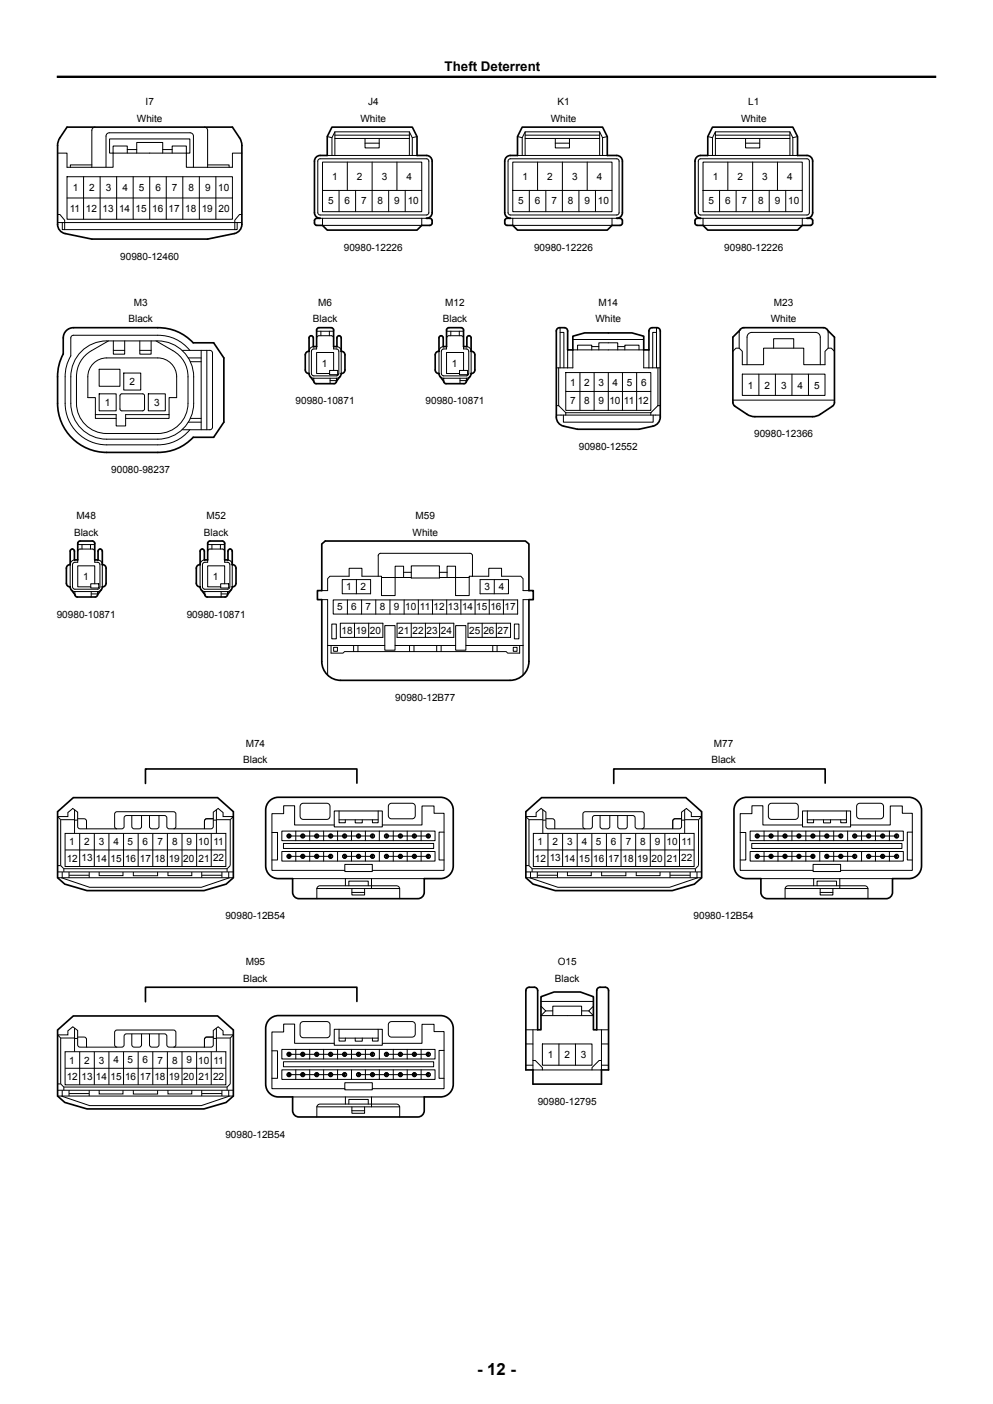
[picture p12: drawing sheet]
<svg xmlns="http://www.w3.org/2000/svg" width="210mm" height="297mm" viewBox="0 0 210 297" stroke-linecap="round" stroke-linejoin="round" font-family="sans-serif">
<g fill="none" stroke="#000" stroke-width=".21">
<path d="M12.2 32.4h2v3h5.2M14.2 37.4h35v9h-35zM17.7 37.4v9M19.4 34.9h-4.5v.5M20.1 26.9a.7 .7 0 0 0-.7 .7v7.8M21.2 37.4v9M22.4 35.4v-6.6a.7 .7 0 0 1 .7-.7h17.1a.7 .7 0 0 1 .7 .7v6.6M23.9 32.4v-1.5h3v1.5M23.9 32.4h-.7v-3h17v3h-.8M23.9 32.4v3h-4.5M23.9 32.4h15.5M24.7 37.4v9"/>
<path d="M26.9 31.6h2M28.2 37.4v9M28.9 32.4v-2.3h5.5v2.3M31.7 37.4v9M34.4 31.6h2M35.2 37.4v9M36.4 32.4v-1.5h3v1.5M38.7 37.4v9M39.4 32.4v3h4.5M42.2 37.4v9M43.2 26.9a.7 .7 0 0 1 .7 .7v7.8M43.9 34.9h4.6v.5"/>
<path d="M45.7 37.4v9M51.2 32.4h-2v3h-5.3M67.3 33.8l.4-.2 22.7 .1 .3 .4-.1 11.1-.4 .3-22.7-.1-.3-.4zM69.2 32.9h19M69.2 28.9l1 .2M70.8 29.3h15.8M70.8 28.6h15.8M70.8 27.9v5M73.5 34.3v6M77.2 29.3v2h3v-2M77.2 30.3h3M78.7 34.3v10.5"/>
<path d="M83.9 34.3v6M86.6 27.9v5M87.2 32.9v-3.8l-.6-1.2h-15.8l-.6 1.2v3.8M88.2 28.9l-1 .2M107.5 33.8l.4-.2 22.8 .1 .2 .4v11.1l-.5 .3-22.7-.1-.3-.4zM109.4 32.9h19M109.4 28.9l1 .2M111.1 29.3h15.7M111.1 28.6h15.7M111.1 27.9v5M113.7 34.3v6M117.4 29.3v2h3v-2"/>
<path d="M117.4 30.3h3M118.9 34.3v10.5M124.2 34.3v6M126.8 27.9v5M127.4 32.9v-3.8l-.6-1.2h-15.7l-.7 1.2v3.8M128.4 28.9l-1 .2M147.7 33.8l.5-.2 22.7 .1 .3 .4-.1 11.1-.4 .3-22.8-.1-.2-.4zM149.7 32.9h19M149.7 28.9l1 .2M151.3 29.3h15.7M151.3 28.6h15.7M151.3 27.9v5"/>
<path d="M153.9 34.3v6M157.7 29.3v2h3v-2M157.7 30.3h3M159.2 34.3v10.5M164.4 34.3v6M167 27.9v5M167.7 32.9v-3.8l-.7-1.2h-15.7l-.6 1.2v3.8M168.7 28.9l-1 .2M12.2 45.4h.5l1 1.2v2M12.2 47.1h39M13.2 47.1v1.5h37v-1.5M14.2 41.9h35"/>
<path d="M51.2 45.4h-.5l-1 1.2v2M67.7 46.2h22.5M68.2 40.3h21v4.5h-21zM68.2 40.3v-6h21v6M68.2 46.2v1.5h21v-1.5M71.7 40.3v4.5M75.2 40.3v4.5M82.2 40.3v4.5M85.7 40.3v4.5M107.9 46.2h22.5M108.4 40.3h21v4.5h-21zM108.4 40.3v-6h21v6"/>
<path d="M108.4 46.2v1.5h21v-1.5M111.9 40.3v4.5M115.4 40.3v4.5M122.4 40.3v4.5M125.9 40.3v4.5M148.2 46.2h22.5M148.7 40.3h21v4.5h-21zM148.7 40.3v-6h21v6M148.7 46.2v1.5h21v-1.5M152.2 40.3v4.5M155.7 40.3v4.5M162.7 40.3v4.5"/>
<path d="M166.2 40.3v4.5M17.6 74a7.6 7.6 0 0 1 5-1.9h10.8a7.6 7.6 0 0 1 7.6 7.6v5.6a7.6 7.6 0 0 1-7.6 7.6h-10.8a7.6 7.6 0 0 1-7.6-7.6v-5.6a7.6 7.6 0 0 1 2.6-5.7zM19.7 76.9a4 4 0 0 1 2.9-1.2h10.8a4 4 0 0 1 4 4v4.4h-1.6v3.6h-9.2v2.4h-2v-2.4h-4.4v-3.6h-1.6v-4.4a4 4 0 0 1 1.1-2.8zM21 78.1h4.4v3.6h-4.4zM22.9 72.1a13.6 13.6 0 0 0-5.4 3.7 6.2 6.2 0 0 0-1.3 3.9v5.6a6.4 6.4 0 0 0 6.4 6.4h10.8a6.4 6.4 0 0 0 6.4-6.4v-5.6a6.2 6.2 0 0 0-3.2-5.5l-3.6-2.1M24 72.1v2.8h2.4v-2.8M24 74.1h2.4M26.2 78.9h3.6v3.6h-3.6zM29.6 72.1v2.8h2.4v-2.8M29.6 74.1h2.4M38.5 74.1h5.9l.3 .1 .2 .5v15.9l-.5 .3h-5.9M39.8 75.7h2.7"/>
<path d="M40.1 74.1a8.5 8.5 0 0 0-6.7-3.2l-18.1 .1-.3 .5v3.8l-.8 1.8-.4 1.9v6.3a8.8 8.8 0 0 0 8.8 8.8h10.8a8.5 8.5 0 0 0 6.7-3.2M40.3 76.5h2.2M42.5 74.1v16.8M43.7 74.1v16.8M65.7 79.7l.7 .3M66.3 73.3a.99 .99 0 0 0-.9 1v4.7M67 73.3v.5l-.9 .1-.2 .4v5l.5 .2h4.8l.4-.2 .1-.3v-4.7l-.3-.4-.8-.1v-.5M67 70.1h3.6M67.9 70.1v.9M69.7 70.1v.9M69.7 78.4h1.7v.9h-1.7zM70.6 71.5l-.3-.4-.2-.1h-2.6l-.5 .3v.2"/>
<path d="M70.6 78.4v-3.8h-3.6v4.4h2.7M71.3 73.3a.99 .99 0 0 1 .9 1v4.7M71.9 79.7l-.7 .3M93.1 79.7l.7 .3M93.7 73.3a.99 .99 0 0 0-.9 1v4.7M94.4 73.3v.5l-.8 .1-.3 .4 .1 5 .4 .2h4.8l.5-.2v-.3v-4.7l-.2-.4-.9-.1v-.5M94.4 70.1h3.6M95.3 70.1v.9M97.1 70.1v.9M97.2 78.4h1.7v.9h-1.7zM98 71.5l-.2-.4-.3-.1h-2.6l-.4 .3-.1 .2M98 78.4v-3.8h-3.6v4.4h2.8"/>
<path d="M98.7 73.3a.99 .99 0 0 1 .9 1v4.7M99.3 79.7l-.7 .3M117.6 77.8h3.5v-3.8h15v3.8h3.5M118.1 77.8v8M118.4 70.3h.8v7.5M118.4 69.3v8.5M119.6 78.8h18v8h-18zM120 74v3.8M121.1 71.8h15M122.1 74v-1h3v1M122.6 78.8v8M125.1 73.3h1.5"/>
<path d="M125.6 78.8v8M126.6 74v-1.5h4v1.5M128.6 78.8v8M130.6 73.3h1.5M131.6 78.8v8M132.1 74v-1h3v1M134.6 78.8v8M137.2 74v3.8M138.8 70.3h-.8v7.5M138.8 69.3v8.5M139.1 77.8v8M155 74.3l.7-.7h.6l.7 .7v2.8h4.5v-3.5h8.5v3.5h4.5v-2.8l.6-.7h.7l.7 .7"/>
<path d="M156.4 69.9l-.1 3.7M157 79.1h17.5v4.5h-17.5zM158 77.1v-5.8a1 1 0 0 1 1-1h13.5a1 1 0 0 1 1 1v5.8M160.5 79.1v4.5M163.6 73.6v-1.9h4.3v1.9M164 79.1v4.5M167.5 79.1v4.5M171 79.1v4.5M175 69.9l.1 3.7M20.2 87.7v.8h4.4M21 83.3h3.6v3.6h-3.6zM25.4 83.5l.4-.2 4.6 .1 .2 .3-.1 3-.3 .2h-4.6l-.2-.4z"/>
<path d="M31.4 83.3h3.6v3.6h-3.6zM35.8 87.7v.8h-9.2M39.8 89.3h2.7M40.3 88.5h2.2M66.4 80h4.8M66.4 80v.7M69.8 80v1.2M69.8 80.5h1.4M71.2 80v.7M93.8 80h4.8M93.8 80v.7M97.3 80.5h1.3"/>
<path d="M97.3 80v1.2M98.6 80v.7M117.6 87.8h22M117.6 85.8h.5M118.1 85.8l1.5 1.5M119.1 87.8v1.5h19v-1.5M119.6 82.8h18M119.6 87.3h18M119.6 87.3v.5M137.6 87.3v.5M139.1 85.8h.5M139.1 85.8l-1.5 1.5"/>
<path d="M155 84.6h21.5M15.7 118.4a.99 .99 0 0 0-.9 1v4.7M16.4 118.4v.5l-.8 .1-.3 .4 .1 5 .4 .2h4.8l.5-.2v-.3v-4.7l-.2-.4-.9-.1v-.5M16.4 115.2h3.6M17.3 115.2v.9M19.1 115.2v.9M20 116.6l-.2-.4-.3-.1h-2.6l-.4 .3-.1 .2M20.7 118.4a.99 .99 0 0 1 .9 1v4.7M43.2 118.4a.99 .99 0 0 0-.9 1v4.7M43.9 118.4v.5l-.8 .1-.3 .4 .1 5 .4 .2h4.8l.4-.2 .1-.3v-4.7l-.2-.4-.9-.1v-.5M43.9 115.2h3.6M44.8 115.2v.9"/>
<path d="M46.6 115.2v.9M47.5 116.6l-.2-.4-.3-.1h-2.6l-.4 .3-.1 .2M48.2 118.4a.99 .99 0 0 1 .9 1v4.7M87 119.7h5.9v2.6h-5.9zM15.1 124.8l.7 .3M15.8 125.1h4.8M15.8 125.1v.7M19.2 123.5h1.7v.9h-1.7zM19.3 125.1v1.2M19.3 125.6h1.3M20 123.5v-3.8h-3.6v4.4h2.8M20.6 125.1v.7"/>
<path d="M21.3 124.8l-.7 .3M42.6 124.8l.7 .3M43.3 125.1h4.8M43.3 125.1v.7M46.7 123.5h1.7v.9h-1.7zM46.8 125.6h1.3M46.8 125.1v1.2M47.5 123.5v-3.8h-3.6v4.4h2.8M48.1 125.1v.7M48.8 124.8l-.7 .3M68.1 126.8h1.2v16M69.3 136.5h12.1"/>
<path d="M70 136.5v1.7h2.5l.4-.4h2.8M70.2 132h.9v3.1h-.9zM70.5 126.9h39v3h-39zM70.6 136.9h.8v.9h-.8zM72 131.8h9v3h-9zM72.4 122.6h6v3h-6zM73.5 126.9v3M74.8 136.5v1.3M75 131.8v3M75.4 122.6v3M75.7 136.5v1.3M76.5 126.9v3"/>
<path d="M78 131.8v3M79.5 126.9v3M80 121.9v-4.4l.1-.2 .4-.3h18.9l.4 .3 .1 .2v4.4M80.7 122.2h6.3M81.4 132.3h2.1v5.2h-2.1zM82.5 126.9v3M83.5 136.5h12.9M84 131.8h12v3h-12zM85.4 122.2v-2.4h-1.8v6.2h-2.9v-4.1h-4.2v-1.7h-2.7v1.7h-4l-.5 .5v2.5h-1.2M85.4 121.1h1.6M85.5 126.9v3M86.6 136.5v1.3"/>
<path d="M87 131.8v3M87.6 136.5v1.3M88.5 126.9v3M90 131.8v3M91.5 126.9v3M92.4 136.5v1.3M92.9 122.2h6.3M92.9 121.1h1.7M93 131.8v3M93.3 136.5v1.3M94.5 126.9v3M96.4 132.3h2.1v5.2h-2.1z"/>
<path d="M97.5 126.9v3M98.5 136.5h12.1M99 131.8h9v3h-9zM99.9 121.9h-.7v4.1h-2.9v-6.2h-1.7v2.4M99.9 121.9h3.5v-1.7h2.7v1.7h4l.5 .5v2.5h1.3M100.5 126.9v3M101.5 122.6h6v3h-6zM102 131.8v3M103.5 126.9v3M104.2 136.5v1.3M104.5 122.6v3M105 131.8v3"/>
<path d="M105.1 136.5v1.3M106.5 126.9v3M108.5 136.9h.8v.9h-.8zM108.8 132h.9v3.1h-.9zM109.9 136.5v1.7h-2.5l-.4-.4h-31.3M111.9 126.8h-1.3v16M12.8 173.4l-.6-.7h2.2v-.8l1-.9 1 .8v3l.3 .5h.2h9.1l.2-.5 .1-2 .4-.3 8.3 .1 .3 .4 .1 2.1 .4 .2h8.8l.4-.2 .1-.3v-3l1-.8 1.1 .9v.8h2.2l-.7 .7M12.8 173.4h3M12.8 173.4v9.7M13.8 176.3h34v7h-34zM13.8 179.8h34M15.8 171.3v5"/>
<path d="M15.8 173.5h.6M16.4 173.2h1.4l.4 .2 .1 2M16.9 176.3v7M19.9 176.3v7M23 176.3v7M24.7 175.3h-.2l-.3-.5v-2.6l.1-.2 .4-.3 12.3 .1 .2 .4v2.6l-.1 .3-.4 .2M26.1 176.3v7M27.9 172.5v2.3l.2 .5h.3h1l.5-.2v-2.6M29.2 176.3v7M31.6 172.5v2.3l.3 .5h.2h1l.5-.2v-2.6M32.3 176.3v7M35.4 176.3v7"/>
<path d="M38.5 176.3v7M41.6 176.3v7M44.7 176.3v7M45.1 173.2h-1.4l-.4 .2-.1 2M45.1 173.5h.7M45.1 173.2h-1.4l-.4 .2-.1 1.9M45.8 173.4h2.9M45.8 171.3v5M48.7 173.4v9.7l-.7 .7M57.5 176.1h1.2v5.8h-1.2M59.6 175.8h32.4v2h-32.4zM59.9 178.4h31.8v1.1h-31.8z"/>
<path d="M61 177.2v-.7h.2v.7M61.1 176.8h17.7M62.6 175.8v2M63.7 170.1l.4-.2h5a.67 .67 0 0 1 .7 .7v2.1a.67 .67 0 0 1-.7 .6h-5a.67 .67 0 0 1-.6-.6v-2.1zM63.9 177.2v-.7h.2v.7M65.5 175.8v2M66.9 177.2v-.7h.2v.7M68.4 175.8v2M69.8 177.2v-.7h.2v.7M70.7 171.6h10.2v3.3h-10.2zM70.7 174.5h-8.4v-4h-2.3v1.6h-2.5v12h15.4M71.4 175.8v2"/>
<path d="M71.7 171.6v2.4h1.3v-.6M71.7 173.4h8.3M72.8 177.2v-.7h.2v.7M74.3 175.8v2M75.1 173.4v.7h1.5v-.7M75.7 177.2v-.7h.2v.7M77.3 175.8v2M78.7 177.2v-.7h.2v.7M80 171.6v2.4h-1.2v-.6M80.2 175.8v2M80.9 174.5h8.3v-4h2.6v1.5h2.1v12.1h-15.2M81.6 177.2v-.7h.2v.7"/>
<path d="M81.7 176.8h8.9M82.3 170.1l.5-.2h4.3a.67 .67 0 0 1 .7 .7v1.9a.68 .68 0 0 1-.7 .7h-4.3a.67 .67 0 0 1-.7-.7v-1.9zM83.2 175.8v2M84.6 177.2v-.7h.2v.7M86.1 175.8v2M87.5 177.2v-.7h.2v.7M89.1 175.8v2M90.5 177.2v-.7h.2v.7M93.9 176h-1.1v5.9h1.1M111.9 173.4l-.7-.7h2.2v-.8l1-.9 1.1 .8v3l.2 .5h.3h9l.3-.5v-2l.5-.3 8.3 .1 .2 .4 .1 2.1 .4 .2h8.8l.5-.2v-.3v-3l1.1-.8 1 .9v.8h2.2l-.7 .7M111.9 173.4h2.9M111.9 173.4v9.7"/>
<path d="M112.8 176.3h34v7h-34zM112.8 179.8h34M114.8 173.5h.7M114.8 171.3v5M115.5 173.2h1.3l.5 .2v2M115.9 176.3v7M119 176.3v7M122.1 176.3v7M123.8 175.3h-.3l-.2-.5v-2.6v-.2l.5-.3 12.2 .1 .2 .4v2.6v.3l-.5 .2M125.2 176.3v7M126.9 172.5v2.3l.3 .5h.2h1.1l.4-.2 .1-2.6M128.2 176.3v7"/>
<path d="M130.6 172.5v2.3l.3 .5h.2h1.1l.4-.2 .1-2.6M131.3 176.3v7M134.4 176.3v7M137.5 176.3v7M140.6 176.3v7M143.7 176.3v7M144.1 173.2h-1.3l-.5 .2v2M144.1 173.5h.7M144.2 173.2h-1.4l-.5 .2v1.9M144.8 173.4h2.9M144.8 171.3v5M147.7 173.4v9.7l-.6 .7"/>
<path d="M156.5 176.1h1.2v5.8h-1.2M158.6 175.8h32.4v2h-32.4zM159 178.4h31.7v1.1h-31.7zM160 177.2v-.7h.3v.7M160.1 176.8h17.7M161.6 175.8v2M162.7 170.1l.5-.2h4.9a.67 .67 0 0 1 .7 .7v2.1a.67 .67 0 0 1-.7 .6h-4.9a.67 .67 0 0 1-.7-.6v-2.1zM162.9 177.2v-.7h.3v.7M164.5 175.8v2M165.9 177.2v-.7h.2v.7M167.5 175.8v2M168.8 177.2v-.7h.3v.7"/>
<path d="M169.7 171.6h10.2v3.3h-10.2zM169.7 174.5h-8.4v-4h-2.3v1.6h-2.5v12h15.5M170.4 175.8v2M170.7 171.6v2.4h1.4v-.6M170.7 173.4h8.3M171.8 177.2v-.7h.2v.7M173.4 175.8v2M174.2 173.4v.7h1.4v-.7M174.7 177.2v-.7h.3v.7M176.3 175.8v2M177.7 177.2v-.7h.2v.7M179 171.6v2.4h-1.2v-.6"/>
<path d="M179.3 175.8v2M179.9 174.5h8.4v-4h2.5v1.5h2.1v12.1h-15.1M180.6 177.2v-.7h.3v.7M180.8 176.8h8.8M181.4 170.1l.4-.2h4.4a.67 .67 0 0 1 .7 .7v1.9a.68 .68 0 0 1-.7 .7h-4.4a.67 .67 0 0 1-.6-.7v-1.9zM182.2 175.8v2M183.6 177.2v-.7h.2v.7M185.1 175.8v2M186.5 177.2v-.7h.3v.7M188.1 175.8v2M189.5 177.2v-.7h.2v.7M192.9 176h-1v5.9h1"/>
<path d="M12.2 184.4h37.2M12.2 185.7h37.2M12.2 183.1h.6M12.8 183.1l.7 .7M13 185.7l5.9 2h23.7l6-2M13.2 184.4v1.3M13.5 183.8h34.5M13.5 183.8v.6M14.6 184.4v1.3M14.6 185.2h4.3M18.9 184.4v1.3M21 184.4v.8h5v-.8"/>
<path d="M28.2 184.4v.9h5.1v-.9M35.5 184.4v.8h5.1v-.8M42.7 185.2h4.2M42.7 184.4v1.3M46.9 184.4v1.3M48 183.8v.6M48.4 184.4v1.3M59.6 180.1h32.4v2.1h-32.4zM61 181.5v-.7h.2v.7M61.1 181.1h8.8M61.9 185.9h27.8M62.6 180.1v2.1"/>
<path d="M63.9 181.5v-.7h.2v.7M65.5 180.1v2.1M66.9 181.5v-.7h.2v.7M67 190.1v-2a.68 .68 0 0 1 .7-.7h16.2a.68 .68 0 0 1 .6 .7v2M67 188h17.5M68.4 180.1v2.1M69.8 181.5v-.7h.2v.7M71.4 180.1v2.1M72.8 181.5v-.7h.2v.7M72.9 181.1h5.9M72.9 182.9h5.8v1.5h-5.8zM73 185.9v1.5"/>
<path d="M73.8 187.4v-1h4.1v1M74.3 180.1v2.1M74.4 188v1.3h2.7v-1.3M74.4 188.8h2.7M75.7 181.5v-.7h.2v.7M77.3 180.1v2.1M78.6 185.9v2.1M78.7 181.5v-.7h.2v.7M80.2 180.1v2.1M81.6 181.5v-.7h.2v.7M81.7 181.1h8.9M83.2 180.1v2.1"/>
<path d="M84.6 181.5v-.7h.2v.7M86.1 180.1v2.1M87.5 181.5v-.7h.2v.7M89.1 180.1v2.1M90.5 181.5v-.7h.2v.7M111.2 184.4h37.2M111.2 185.7h37.2M111.2 183.1h.7M111.9 183.1l.6 .7M112 185.7l6 2h23.6l6-2M112.2 184.4v1.3M112.5 183.8h34.6"/>
<path d="M112.5 183.8v.6M113.6 185.2h4.3M113.6 184.4v1.3M117.9 184.4v1.3M120 184.4v.8h5v-.8M127.2 184.4v.9h5.2v-.9M134.6 184.4v.8h5v-.8M141.7 185.2h4.3M141.7 184.4v1.3M146 184.4v1.3M147.1 183.8v.6M147.4 184.4v1.3"/>
<path d="M158.6 180.1h32.4v2.1h-32.4zM160 181.5v-.7h.3v.7M160.1 181.1h11.8M160.9 185.9h27.9M161.6 180.1v2.1M162.9 181.5v-.7h.3v.7M164.5 180.1v2.1M165.9 181.5v-.7h.2v.7M166 190.1v-2a.68 .68 0 0 1 .7-.7h16.2a.68 .68 0 0 1 .7 .7v2M166 188h17.6M167.5 180.1v2.1M168.8 181.5v-.7h.3v.7"/>
<path d="M170.4 180.1v2.1M171.8 181.5v-.7h.2v.7M172 182.9h5.8v1.5h-5.8zM172.1 185.9v1.5M172.8 187.4v-1h4.1v1M173.4 180.1v2.1M173.5 188v1.3h2.6v-1.3M173.5 188.8h2.6M174.7 181.5v-.7h.3v.7M174.9 181.1h5.9M176.3 180.1v2.1M177.6 185.9v2.1"/>
<path d="M177.7 181.5v-.7h.2v.7M179.3 180.1v2.1M180.6 181.5v-.7h.3v.7M182.2 180.1v2.1M183.6 181.5v-.7h.2v.7M183.7 181.1h5.9M185.1 180.1v2.1M186.5 181.5v-.7h.3v.7M188.1 180.1v2.1M189.5 181.5v-.7h.2v.7M12.8 219.6l-.6-.7h2.2v-.8l1-.9 1 .8v3l.3 .4 .2 .1 9.1-.1 .2-.4 .1-2.1 .4-.2 8.3 .1 .3 .4 .1 2.1 .4 .2h8.8l.4-.2 .1-.3v-3l1-.8 1.1 .9v.8h2.2l-.7 .7M12.8 219.6v9.7"/>
<path d="M12.8 219.6h3M15.8 217.5v5M15.8 219.7h.6M16.4 219.4h1.4l.4 .2 .1 2M27.9 218.7v2.3l.2 .4 .3 .1h1l.5-.2v-2.6M31.6 218.7v2.3l.3 .4 .2 .1h1l.5-.2v-2.6M45.1 219.4h-1.4l-.4 .2-.1 2M45.1 219.7h.7M45.1 219.4h-1.4l-.4 .2-.1 1.9M45.8 217.5v5M45.8 219.6h2.9M48.7 219.6v9.7l-.7 .7"/>
<path d="M63.7 216.3l.4-.2h5a.67 .67 0 0 1 .7 .7v2a.67 .67 0 0 1-.7 .7h-5a.67 .67 0 0 1-.6-.7v-2zM70.7 217.7h10.2v3.4h-10.2zM71.7 217.7v2.5h1.3v-.6M71.7 219.6h8.3M75.1 219.6v.6h1.5v-.6M80 217.7v2.5h-1.2v-.6M82.3 216.3l.5-.2h4.3a.67 .67 0 0 1 .7 .7v1.9a.68 .68 0 0 1-.7 .7h-4.3a.67 .67 0 0 1-.7-.7v-1.9zM111.2 217.8h2.5M114.4 212.8l1 1-1 1h11.1l-1-1 1-1M114.4 211.8h11.1M115.4 213.8h1.5M116.9 214.8v-2h6.1v2"/>
<path d="M123 213.8h1.5M126.2 217.8h2.5M127.2 217.8v8.5h-14.5v-8.5M12.2 230.6h37.2M12.2 231.9h37.2M12.2 229.3h.6M12.8 229.3l.7 .7M13 231.9l5.9 2h23.7l6-2M13.2 230.6v1.3M13.5 230h34.5M13.5 230v.6M13.8 222.5h34v7h-34z"/>
<path d="M13.8 226h34M14.6 230.6v1.3M14.6 231.3h4.3M16.9 222.5v7M18.9 230.6v1.3M19.9 222.5v7M21 230.6v.8h5v-.8M23 222.5v7M24.7 221.5l-.2-.1-.3-.4v-2.6l.1-.3 .4-.2 12.3 .1 .2 .4v2.6l-.1 .3-.4 .2M26.1 222.5v7M28.2 230.6v.8h5.1v-.8M29.2 222.5v7"/>
<path d="M32.3 222.5v7M35.4 222.5v7M35.5 230.6v.8h5.1v-.8M38.5 222.5v7M41.6 222.5v7M42.7 230.6v1.3M42.7 231.3h4.2M44.7 222.5v7M46.9 230.6v1.3M48 230v.6M48.4 230.6v1.3M57.5 222.3h1.2v5.8h-1.2"/>
<path d="M59.6 222h32.4v2h-32.4zM59.6 226.3h32.4v2h-32.4zM59.9 224.6h31.8v1.1h-31.8zM61 223.3v-.6h.2v.6M61 227.6v-.6h.2v.6M61.1 227.3h11.8M61.1 223h17.7M61.9 232h27.8M62.6 222v2M62.6 226.3v2M63.9 223.3v-.6h.2v.6M63.9 227.6v-.6h.2v.6"/>
<path d="M65.5 222v2M65.5 226.3v2M66.9 223.3v-.6h.2v.6M66.9 227.6v-.6h.2v.6M67 236.3v-2.1a.68 .68 0 0 1 .7-.6h16.2a.68 .68 0 0 1 .6 .6v2.1M67 234.1h17.5M68.4 222v2M68.4 226.3v2M69.8 223.3v-.6h.2v.6M69.8 227.6v-.6h.2v.6M70.7 220.7h-8.4v-4.1h-2.3v1.7h-2.5v12h15.4M71.4 222v2"/>
<path d="M71.4 226.3v2M72.8 223.3v-.6h.2v.6M72.8 227.6v-.6h.2v.6M72.9 229h5.8v1.5h-5.8zM73 232v1.6M73.8 233.6v-1h4.1v1M74.3 222v2M74.3 226.3v2M74.4 234.1v1.4h2.7v-1.4M74.4 235h2.7M75.7 223.3v-.6h.2v.6M75.7 227.6v-.6h.2v.6"/>
<path d="M75.8 227.3h14.8M77.3 222v2M77.3 226.3v2M78.6 232v2.1M78.7 223.3v-.6h.2v.6M78.7 227.6v-.6h.2v.6M80.2 222v2M80.2 226.3v2M80.9 220.7h8.3v-4h2.6v1.5h2.1v12.1h-15.2M81.6 223.3v-.6h.2v.6M81.6 227.6v-.6h.2v.6M81.7 223h8.9"/>
<path d="M83.2 222v2M83.2 226.3v2M84.6 223.3v-.6h.2v.6M84.6 227.6v-.6h.2v.6M86.1 222v2M86.1 226.3v2M87.5 223.3v-.6h.2v.6M87.5 227.6v-.6h.2v.6M89.1 222v2M89.1 226.3v2M90.5 223.3v-.6h.2v.6M90.5 227.6v-.6h.2v.6"/>
<path d="M93.9 222.2h-1.1v5.9h1.1M111.2 220.8h1.5M111.2 225.3h1.5M112.7 224.3h.5l1.5 1.5v.5M114.7 220.8h10.5v4.5h-10.5zM118.2 220.8v4.5M121.7 220.8v4.5M127.2 224.3h-.5l-1.5 1.5v.5M127.2 220.8h1.5M127.2 225.3h1.5"/>
<circle cx="61.1" cy="176.8" r=".45"/>
<circle cx="61.1" cy="176.8" r=".35"/>
<circle cx="64" cy="176.8" r=".45"/>
<circle cx="64" cy="176.8" r=".35"/>
<circle cx="67" cy="176.8" r=".45"/>
<circle cx="67" cy="176.8" r=".35"/>
<circle cx="69.9" cy="176.8" r=".45"/>
<circle cx="69.9" cy="176.8" r=".35"/>
<circle cx="72.9" cy="176.8" r=".45"/>
<circle cx="72.9" cy="176.8" r=".35"/>
<circle cx="75.8" cy="176.8" r=".45"/>
<circle cx="75.8" cy="176.8" r=".35"/>
<circle cx="78.8" cy="176.8" r=".45"/>
<circle cx="78.8" cy="176.8" r=".35"/>
<circle cx="81.7" cy="176.8" r=".35"/>
<circle cx="81.7" cy="176.8" r=".45"/>
<circle cx="84.7" cy="176.8" r=".45"/>
<circle cx="84.7" cy="176.8" r=".35"/>
<circle cx="87.6" cy="176.8" r=".45"/>
<circle cx="87.6" cy="176.8" r=".35"/>
<circle cx="90.6" cy="176.8" r=".35"/>
<circle cx="90.6" cy="176.8" r=".45"/>
<circle cx="160.1" cy="176.8" r=".45"/>
<circle cx="160.1" cy="176.8" r=".35"/>
<circle cx="163.1" cy="176.8" r=".45"/>
<circle cx="163.1" cy="176.8" r=".35"/>
<circle cx="166" cy="176.8" r=".45"/>
<circle cx="166" cy="176.8" r=".35"/>
<circle cx="169" cy="176.8" r=".45"/>
<circle cx="169" cy="176.8" r=".35"/>
<circle cx="171.9" cy="176.8" r=".45"/>
<circle cx="171.9" cy="176.8" r=".35"/>
<circle cx="174.9" cy="176.8" r=".45"/>
<circle cx="174.9" cy="176.8" r=".35"/>
<circle cx="177.8" cy="176.8" r=".45"/>
<circle cx="177.8" cy="176.8" r=".35"/>
<circle cx="180.8" cy="176.8" r=".35"/>
<circle cx="180.8" cy="176.8" r=".45"/>
<circle cx="183.7" cy="176.8" r=".45"/>
<circle cx="183.7" cy="176.8" r=".35"/>
<circle cx="186.7" cy="176.8" r=".45"/>
<circle cx="186.7" cy="176.8" r=".35"/>
<circle cx="189.6" cy="176.8" r=".35"/>
<circle cx="189.6" cy="176.8" r=".45"/>
<circle cx="61.1" cy="181.1" r=".45"/>
<circle cx="61.1" cy="181.1" r=".35"/>
<circle cx="64" cy="181.1" r=".45"/>
<circle cx="64" cy="181.1" r=".35"/>
<circle cx="67" cy="181.1" r=".45"/>
<circle cx="67" cy="181.1" r=".35"/>
<circle cx="69.9" cy="181.1" r=".45"/>
<circle cx="69.9" cy="181.1" r=".35"/>
<circle cx="72.9" cy="181.1" r=".45"/>
<circle cx="72.9" cy="181.1" r=".35"/>
<circle cx="75.8" cy="181.1" r=".45"/>
<circle cx="75.8" cy="181.1" r=".35"/>
<circle cx="78.8" cy="181.1" r=".45"/>
<circle cx="78.8" cy="181.1" r=".35"/>
<circle cx="81.7" cy="181.1" r=".35"/>
<circle cx="81.7" cy="181.1" r=".45"/>
<circle cx="84.7" cy="181.1" r=".45"/>
<circle cx="84.7" cy="181.1" r=".35"/>
<circle cx="87.6" cy="181.1" r=".45"/>
<circle cx="87.6" cy="181.1" r=".35"/>
<circle cx="90.6" cy="181.1" r=".35"/>
<circle cx="90.6" cy="181.1" r=".45"/>
<circle cx="160.1" cy="181.1" r=".45"/>
<circle cx="160.1" cy="181.1" r=".35"/>
<circle cx="163.1" cy="181.1" r=".45"/>
<circle cx="163.1" cy="181.1" r=".35"/>
<circle cx="166" cy="181.1" r=".45"/>
<circle cx="166" cy="181.1" r=".35"/>
<circle cx="169" cy="181.1" r=".45"/>
<circle cx="169" cy="181.1" r=".35"/>
<circle cx="171.9" cy="181.1" r=".45"/>
<circle cx="171.9" cy="181.1" r=".35"/>
<circle cx="174.9" cy="181.1" r=".45"/>
<circle cx="174.9" cy="181.1" r=".35"/>
<circle cx="177.8" cy="181.1" r=".45"/>
<circle cx="177.8" cy="181.1" r=".35"/>
<circle cx="180.8" cy="181.1" r=".35"/>
<circle cx="180.8" cy="181.1" r=".45"/>
<circle cx="183.7" cy="181.1" r=".45"/>
<circle cx="183.7" cy="181.1" r=".35"/>
<circle cx="186.7" cy="181.1" r=".45"/>
<circle cx="186.7" cy="181.1" r=".35"/>
<circle cx="189.6" cy="181.1" r=".35"/>
<circle cx="189.6" cy="181.1" r=".45"/>
<circle cx="61.1" cy="227.3" r=".45"/>
<circle cx="61.1" cy="223" r=".45"/>
<circle cx="61.1" cy="227.3" r=".35"/>
<circle cx="61.1" cy="223" r=".35"/>
<circle cx="64" cy="227.3" r=".45"/>
<circle cx="64" cy="223" r=".45"/>
<circle cx="64" cy="227.3" r=".35"/>
<circle cx="64" cy="223" r=".35"/>
<circle cx="67" cy="227.3" r=".45"/>
<circle cx="67" cy="223" r=".45"/>
<circle cx="67" cy="227.3" r=".35"/>
<circle cx="67" cy="223" r=".35"/>
<circle cx="69.9" cy="227.3" r=".45"/>
<circle cx="69.9" cy="223" r=".45"/>
<circle cx="69.9" cy="227.3" r=".35"/>
<circle cx="69.9" cy="223" r=".35"/>
<circle cx="72.9" cy="227.3" r=".45"/>
<circle cx="72.9" cy="223" r=".45"/>
<circle cx="72.9" cy="223" r=".35"/>
<circle cx="72.9" cy="227.3" r=".35"/>
<circle cx="75.8" cy="227.3" r=".45"/>
<circle cx="75.8" cy="223" r=".45"/>
<circle cx="75.8" cy="227.3" r=".35"/>
<circle cx="75.8" cy="223" r=".35"/>
<circle cx="78.8" cy="227.3" r=".45"/>
<circle cx="78.8" cy="223" r=".45"/>
<circle cx="78.8" cy="227.3" r=".35"/>
<circle cx="78.8" cy="223" r=".35"/>
<circle cx="81.7" cy="227.3" r=".35"/>
<circle cx="81.7" cy="223" r=".35"/>
<circle cx="81.7" cy="227.3" r=".45"/>
<circle cx="81.7" cy="223" r=".45"/>
<circle cx="84.7" cy="227.3" r=".45"/>
<circle cx="84.7" cy="223" r=".45"/>
<circle cx="84.7" cy="227.3" r=".35"/>
<circle cx="84.7" cy="223" r=".35"/>
<circle cx="87.6" cy="227.3" r=".45"/>
<circle cx="87.6" cy="223" r=".45"/>
<circle cx="87.6" cy="227.3" r=".35"/>
<circle cx="87.6" cy="223" r=".35"/>
<circle cx="90.6" cy="227.3" r=".35"/>
<circle cx="90.6" cy="223" r=".35"/>
<circle cx="90.6" cy="227.3" r=".45"/>
<circle cx="90.6" cy="223" r=".45"/>
</g>
<g fill="none" stroke="#000" stroke-width=".35">
<path d="M70.2 26.9h17l1 2v4h2a1.2 1.2 0 0 1 1.2 1.2v10.9a1.2 1.2 0 0 1-1.2 1.2h.9a.97 .97 0 0 1 0 1.4l-1.9 .1-1 1h-19l-1-1-1.4-.1a.97 .97 0 0 1 0-1.4h.9a1.2 1.2 0 0 1-1.2-1.2v-10.9a1.2 1.2 0 0 1 1.2-1.2h1.5v-4zM110.4 26.9h17l1 2v4h2a1.2 1.2 0 0 1 1.2 1.2v10.9a1.2 1.2 0 0 1-1.2 1.2h1a.97 .97 0 0 1 0 1.4l-2 .1-1 1h-19l-1-1-1.4-.1a.97 .97 0 0 1 0-1.4h.9a1.2 1.2 0 0 1-1.2-1.2v-10.9a1.2 1.2 0 0 1 1.2-1.2h1.5v-4zM150.7 26.9h17l1 2v4h2a1.2 1.2 0 0 1 1.2 1.2v10.9a1.2 1.2 0 0 1-1.2 1.2h.9a.97 .97 0 0 1 0 1.4l-1.9 .1-1 1h-19l-1-1-1.5-.1a.97 .97 0 0 1 0-1.4h1a1.2 1.2 0 0 1-1.2-1.2v-10.9a1.2 1.2 0 0 1 1.2-1.2h1.5v-4zM51.2 47.4l-.1-17-.3-1-1.6-2.5h-35l-1.7 2.5-.3 1v17a1.98 1.98 0 0 0 1.6 2M51.2 47.4a1.98 1.98 0 0 1-1.6 2l-5.7 1.2h-24.5l-5.6-1.2M14 70l1-.6 .5-.1h17.9a10 10 0 0 1 7.5 3.2h4.3l2.1 3.2v13.6l-2.1 3.2h-4.3a10 10 0 0 1-7.5 3.2h-10.8a10.4 10.4 0 0 1-10.4-10.4l.1-7 .3-1.4 .8-2v-3.4l.1-.6zM67 69.6l.5-.3h2.6l.4 .3 .1 3.7h.7v-1.8a.45 .45 0 0 1 .4-.5 .45 .45 0 0 1 .5 .5v2.8a.75 .75 0 0 1 .8 .8v3.2a.75 .75 0 0 1-.8 .7 2.53 2.53 0 0 1-1 1.7l-.1 .2-.4 .3h-3.8l-.3-.1-.2-.4a2.52 2.52 0 0 1-1-1.7h-.1a.75 .75 0 0 1-.7-.7v-3.2a.75 .75 0 0 1 .8-.8v-2.8a.45 .45 0 0 1 .4-.5 .45 .45 0 0 1 .5 .5v1.8h.7zM94.5 69.6l.4-.3h2.6l.5 .3v3.7h.7v-1.8a.45 .45 0 0 1 .5-.5 .45 .45 0 0 1 .4 .5l.1 2.8a.75 .75 0 0 1 .7 .8v3.2a.75 .75 0 0 1-.8 .7 2.53 2.53 0 0 1-1 1.7v.2l-.5 .3h-3.8l-.2-.1-.3-.4a2.52 2.52 0 0 1-1-1.7 .75 .75 0 0 1-.8-.7v-3.2a.75 .75 0 0 1 .8-.8v-2.8a.45 .45 0 0 1 .5-.5 .45 .45 0 0 1 .4 .5v1.8h.7zM117.9 69.5a1.97 1.97 0 0 1 1.9 0l.2 .5v4h1.1v-2.9l2.5-.7h10l2.5 .7v2.9h1.1v-4a.7 .7 0 0 1 .7-.7h1a.7 .7 0 0 1 .7 .7v18.2a1.98 1.98 0 0 1-1.5 2l-3 .6h-13l-2.9-.6a1.98 1.98 0 0 1-1.6-2v-18.2zM156.6 69.6l.7-.3h16.8l.6 .2 1.8 1.8v13.8l-.3 .7-3 2-1.4 .3h-12.5l-1-.3-2.9-1.9-.3-.3-.1-.5v-13.8zM16.5 114.7l.4-.3h2.6l.5 .3v3.7h.7v-1.8a.45 .45 0 0 1 .5-.5 .45 .45 0 0 1 .4 .5l.1 2.8a.75 .75 0 0 1 .7 .8v3.2a.75 .75 0 0 1-.8 .7 2.53 2.53 0 0 1-1 1.7v.2l-.5 .3h-3.8l-.2-.1-.3-.4a2.52 2.52 0 0 1-1-1.7 .75 .75 0 0 1-.8-.7v-3.2a.75 .75 0 0 1 .8-.8v-2.8a.45 .45 0 0 1 .5-.5 .45 .45 0 0 1 .4 .5v1.8h.7zM44 114.7l.4-.3h2.6l.4 .3 .1 3.7h.7v-1.8a.45 .45 0 0 1 .5-.5 .45 .45 0 0 1 .4 .5l.1 2.8a.75 .75 0 0 1 .7 .8v3.2a.75 .75 0 0 1-.8 .7 2.53 2.53 0 0 1-1 1.7l-.1 .2-.4 .3h-3.8l-.2-.1-.3-.4a2.52 2.52 0 0 1-1-1.7 .75 .75 0 0 1-.8-.7v-3.2a.75 .75 0 0 1 .8-.8v-2.8a.45 .45 0 0 1 .5-.5 .45 .45 0 0 1 .4 .5v1.8h.7z"/>
<path d="M68.1 139.9a4 4 0 0 0 4 4h35.8a4 4 0 0 0 4-4M68.1 139.9v-13.1h-1v-1.9h1v-9.8l.7-.7h42.3l.8 .7v9.8h.9v1.9h-.9v13.1M12.2 171.7l3.3-3h30.5l3.4 3v14l-1.6 1.3-4.7 1.4h-24.7l-4.7-1.4-1.5-1.3zM57.2 169.2l1.1-.5h.6h34.3a2.7 2.7 0 0 1 2.7 2.7v11.8a2.7 2.7 0 0 1-2.7 2.7h-3.5v2.9a1.35 1.35 0 0 1-1.3 1.3h-25.2a1.35 1.35 0 0 1-1.3-1.3v-2.9h-3a2.7 2.7 0 0 1-2.7-2.7v-11.8a2.7 2.7 0 0 1 1-2.2zM75.5 165.7v-3h-44.7v3M111.2 171.7l3.3-3h30.6l3.3 3v14l-1.5 1.3-4.7 1.4h-24.8l-4.7-1.4-1.5-1.3zM156.2 169.2l1.1-.5h.6h34.3a2.7 2.7 0 0 1 2.7 2.7v11.8a2.7 2.7 0 0 1-2.7 2.7h-3.4v2.9a1.35 1.35 0 0 1-1.4 1.3h-25.1a1.35 1.35 0 0 1-1.4-1.3v-2.9h-3a2.7 2.7 0 0 1-2.7-2.7v-11.8a2.7 2.7 0 0 1 1-2.2zM174.5 165.7v-3h-44.7v3M12.2 217.9l3.3-3h30.5l3.4 3v14l-1.6 1.3-4.7 1.4h-24.7l-4.7-1.4-1.5-1.3zM57.2 215.4l1.1-.5 .6-.1h34.3a2.7 2.7 0 0 1 2.7 2.7v11.8a2.7 2.7 0 0 1-2.7 2.7h-3.5v2.9a1.35 1.35 0 0 1-1.3 1.4h-25.2a1.35 1.35 0 0 1-1.3-1.4v-2.9h-3a2.7 2.7 0 0 1-2.7-2.7v-11.8a2.7 2.7 0 0 1 1-2.1zM75.5 211.8v-3h-44.7v3.1M111.4 209a2.23 2.23 0 0 1 1.9-.1l.4 .6v8.3h.7v-7l2.8-1h5.5l2.8 1v7h.7v-8.3a.7 .7 0 0 1 .7-.7h1.1a.7 .7 0 0 1 .7 .7v16.8h-1.5v3h-14.5v-3h-1.5v-16.8z"/>
</g>
<path d="M12 16.2h186" fill="none" stroke="#000" stroke-width=".5"/>
<text font-size="3.5" x="100.9" y="290.9">- 12 -</text>
<text font-size="2.8" x="94" y="15.1">Theft Deterrent</text>
<g font-size="2.1">
<text x="30.8" y="22.2">I7</text>
<text x="77.8" y="22.2">J4</text>
<text x="117.9" y="22.2">K1</text>
<text x="158.2" y="22.2">L1</text>
<text x="29" y="25.7">White</text>
<text x="76.2" y="25.7">White</text>
<text x="116.5" y="25.7">White</text>
<text x="156.7" y="25.7">White</text>
<text x="15.4" y="40.4">1</text>
<text x="18.9" y="40.4">2</text>
<text x="22.4" y="40.4">3</text>
<text x="25.9" y="40.4">4</text>
<text x="29.4" y="40.4">5</text>
<text x="32.9" y="40.4">6</text>
<text x="36.4" y="40.4">7</text>
<text x="39.9" y="40.4">8</text>
<text x="43.4" y="40.4">9</text>
<text x="46.2" y="40.4">10</text>
<text x="70.2" y="38">1</text>
<text x="75.5" y="38">2</text>
<text x="80.7" y="38">3</text>
<text x="86" y="38">4</text>
<text x="110.5" y="38">1</text>
<text x="115.7" y="38">2</text>
<text x="121" y="38">3</text>
<text x="126.2" y="38">4</text>
<text x="150.7" y="38">1</text>
<text x="156" y="38">2</text>
<text x="161.2" y="38">3</text>
<text x="166.5" y="38">4</text>
<text x="14.8" y="44.9">11</text>
<text x="18.2" y="44.9">12</text>
<text x="21.7" y="44.9">13</text>
<text x="25.2" y="44.9">14</text>
<text x="28.7" y="44.9">15</text>
<text x="32.2" y="44.9">16</text>
<text x="35.7" y="44.9">17</text>
<text x="39.2" y="44.9">18</text>
<text x="42.7" y="44.9">19</text>
<text x="46.2" y="44.9">20</text>
<text x="69.4" y="43.3">5</text>
<text x="72.9" y="43.3">6</text>
<text x="76.4" y="43.3">7</text>
<text x="79.9" y="43.3">8</text>
<text x="83.4" y="43.3">9</text>
<text x="86.2" y="43.3">10</text>
<text x="109.6" y="43.3">5</text>
<text x="113.1" y="43.3">6</text>
<text x="116.6" y="43.3">7</text>
<text x="120.1" y="43.3">8</text>
<text x="123.6" y="43.3">9</text>
<text x="126.5" y="43.3">10</text>
<text x="149.8" y="43.3">5</text>
<text x="153.3" y="43.3">6</text>
<text x="156.8" y="43.3">7</text>
<text x="160.3" y="43.3">8</text>
<text x="163.8" y="43.3">9</text>
<text x="166.7" y="43.3">10</text>
<text x="72.7" y="53.1">90980-12226</text>
<text x="112.9" y="53.1">90980-12226</text>
<text x="153.2" y="53.1">90980-12226</text>
<text x="25.4" y="55">90980-12460</text>
<text x="28.3" y="64.6">M3</text>
<text x="67.3" y="64.6">M6</text>
<text x="94.2" y="64.6">M12</text>
<text x="126.6" y="64.6">M14</text>
<text x="163.7" y="64.6">M23</text>
<text x="27.2" y="68.2">Black</text>
<text x="66.2" y="68.2">Black</text>
<text x="93.6" y="68.2">Black</text>
<text x="125.9" y="68.2">White</text>
<text x="163" y="68.2">White</text>
<text x="68.1" y="77.6">1</text>
<text x="95.6" y="77.6">1</text>
<text x="27.4" y="81.5">2</text>
<text x="120.6" y="81.6">1</text>
<text x="123.6" y="81.6">2</text>
<text x="126.6" y="81.6">3</text>
<text x="129.6" y="81.6">4</text>
<text x="132.6" y="81.6">5</text>
<text x="135.6" y="81.6">6</text>
<text x="158.2" y="82.2">1</text>
<text x="161.7" y="82.2">2</text>
<text x="165.2" y="82.2">3</text>
<text x="168.7" y="82.2">4</text>
<text x="172.2" y="82.2">5</text>
<text x="22.1" y="85.9">1</text>
<text x="32.6" y="85.9">3</text>
<text x="62.5" y="85.5">90980-10871</text>
<text x="90" y="85.5">90980-10871</text>
<text x="120.6" y="85.6">7</text>
<text x="123.6" y="85.6">8</text>
<text x="126.6" y="85.6">9</text>
<text x="128.9" y="85.6">10</text>
<text x="131.9" y="85.6">11</text>
<text x="134.9" y="85.6">12</text>
<text x="122.4" y="95.2">90980-12552</text>
<text x="159.5" y="92.5">90980-12366</text>
<text x="23.5" y="100.1">90080-98237</text>
<text x="15.7" y="113.3">Black</text>
<text x="16.2" y="109.8">M48</text>
<text x="43.1" y="113.3">Black</text>
<text x="43.7" y="109.8">M52</text>
<text x="87.2" y="113.3">White</text>
<text x="87.9" y="109.8">M59</text>
<text x="17.6" y="122.7">1</text>
<text x="45" y="122.7">1</text>
<text x="73.2" y="124.9">1</text>
<text x="76.2" y="124.9">2</text>
<text x="102.5" y="124.8">3</text>
<text x="105.5" y="124.8">4</text>
<text x="12" y="130.7">90980-10871</text>
<text x="39.5" y="130.7">90980-10871</text>
<text x="71.3" y="129.1">5</text>
<text x="74.3" y="129.1">6</text>
<text x="77.3" y="129.1">7</text>
<text x="80.3" y="129.1">8</text>
<text x="83.3" y="129.1">9</text>
<text x="85.7" y="129.1">10</text>
<text x="88.8" y="129.1">11</text>
<text x="91.7" y="129.1">12</text>
<text x="94.7" y="129.1">13</text>
<text x="97.7" y="129.1">14</text>
<text x="100.7" y="129.1">15</text>
<text x="103.7" y="129.1">16</text>
<text x="106.7" y="129.1">17</text>
<text x="72.2" y="134.1">18</text>
<text x="75.2" y="134.1">19</text>
<text x="78.2" y="134.1">20</text>
<text x="84.2" y="134.1">21</text>
<text x="87.2" y="134.1">22</text>
<text x="90.2" y="134.1">23</text>
<text x="93.2" y="134.1">24</text>
<text x="99.2" y="134.1">25</text>
<text x="102.2" y="134.1">26</text>
<text x="105.2" y="134.1">27</text>
<text x="83.6" y="148.3">90980-12B77</text>
<text x="51.4" y="161.5">Black</text>
<text x="52" y="158">M74</text>
<text x="150.5" y="161.5">Black</text>
<text x="151" y="158">M77</text>
<text x="14.6" y="178.8">1</text>
<text x="17.8" y="178.8">2</text>
<text x="20.9" y="178.8">3</text>
<text x="24" y="178.7">4</text>
<text x="27" y="178.7">5</text>
<text x="30.1" y="178.8">6</text>
<text x="33.3" y="178.8">7</text>
<text x="36.4" y="178.8">8</text>
<text x="39.4" y="178.8">9</text>
<text x="41.9" y="178.8">10</text>
<text x="45.1" y="178.8">11</text>
<text x="113.7" y="178.8">1</text>
<text x="116.8" y="178.8">2</text>
<text x="119.9" y="178.8">3</text>
<text x="123" y="178.7">4</text>
<text x="126" y="178.7">5</text>
<text x="129.2" y="178.8">6</text>
<text x="132.3" y="178.8">7</text>
<text x="135.4" y="178.8">8</text>
<text x="138.5" y="178.8">9</text>
<text x="141" y="178.8">10</text>
<text x="144.2" y="178.8">11</text>
<text x="14.1" y="182.3">12</text>
<text x="17.2" y="182.2">13</text>
<text x="20.3" y="182.3">14</text>
<text x="23.4" y="182.3">15</text>
<text x="26.4" y="182.3">16</text>
<text x="29.6" y="182.3">17</text>
<text x="32.6" y="182.3">18</text>
<text x="35.7" y="182.2">19</text>
<text x="38.7" y="182.3">20</text>
<text x="42" y="182.3">21</text>
<text x="45.1" y="182.2">22</text>
<text x="113.1" y="182.3">12</text>
<text x="116.3" y="182.2">13</text>
<text x="119.3" y="182.3">14</text>
<text x="122.4" y="182.3">15</text>
<text x="125.5" y="182.3">16</text>
<text x="128.6" y="182.3">17</text>
<text x="131.7" y="182.3">18</text>
<text x="134.7" y="182.2">19</text>
<text x="137.8" y="182.3">20</text>
<text x="141" y="182.3">21</text>
<text x="144.1" y="182.2">22</text>
<text x="47.7" y="194.5">90980-12B54</text>
<text x="146.7" y="194.5">90980-12B54</text>
<text x="51.4" y="207.7">Black</text>
<text x="52" y="204.2">M95</text>
<text x="117.4" y="207.7">Black</text>
<text x="118" y="204.2">O15</text>
<text x="14.6" y="225">1</text>
<text x="17.8" y="225">2</text>
<text x="20.9" y="225">3</text>
<text x="24" y="224.9">4</text>
<text x="27" y="224.9">5</text>
<text x="30.1" y="225">6</text>
<text x="33.3" y="225">7</text>
<text x="36.4" y="225">8</text>
<text x="39.4" y="224.9">9</text>
<text x="41.9" y="225">10</text>
<text x="45.1" y="225">11</text>
<text x="115.9" y="223.8">1</text>
<text x="119.4" y="223.8">2</text>
<text x="122.9" y="223.8">3</text>
<text x="14.1" y="228.4">12</text>
<text x="17.2" y="228.4">13</text>
<text x="20.3" y="228.5">14</text>
<text x="23.4" y="228.5">15</text>
<text x="26.4" y="228.5">16</text>
<text x="29.6" y="228.4">17</text>
<text x="32.6" y="228.4">18</text>
<text x="35.7" y="228.4">19</text>
<text x="38.7" y="228.5">20</text>
<text x="42" y="228.5">21</text>
<text x="45.1" y="228.4">22</text>
<text x="113.7" y="233.7">90980-12795</text>
<text x="47.7" y="240.7">90980-12B54</text>
</g>
</svg>
